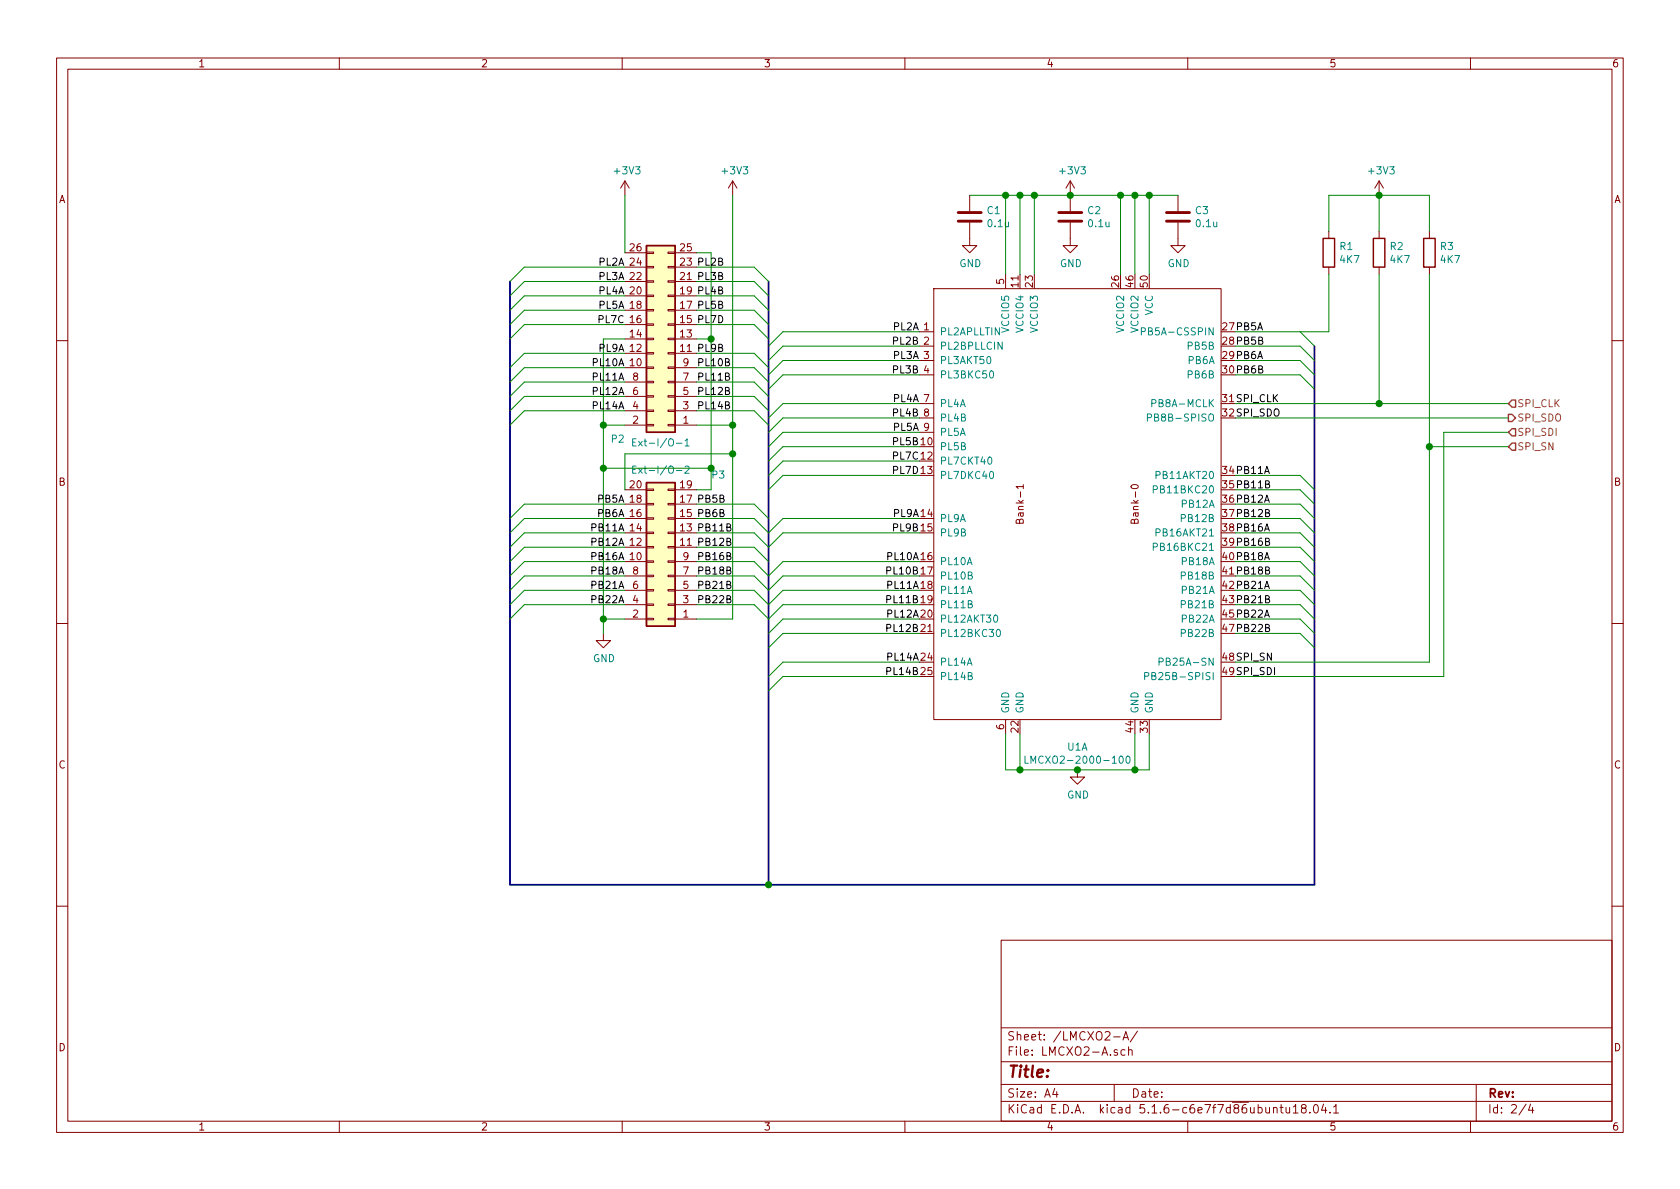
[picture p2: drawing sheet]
<svg xmlns="http://www.w3.org/2000/svg" width="297mm" height="210mm" viewBox="0 0 297 210" stroke-linecap="round" stroke-linejoin="round" font-family="sans-serif">
<g fill="none" stroke="#840000" stroke-width=".18">
<path d="M10 10.3h277v189.9h-277zM12 12.2h273v186.1h-273zM60 10.3v1.9M110 10.3v1.9M160 10.3v1.9M210 10.3v1.9M260 10.3v1.9M110.5 32l-.8 1.3M110.5 32v2.5M110.5 32l.8 1.3M129.5 32l-.7 1.3M129.5 32v2.5"/>
<path d="M129.5 32l.8 1.3M171.4 39.4v4h1.3l-1.3 1.3-1.2-1.3h1.2M171.4 34.5v2.8M189.2 39.4v4h1.3l-1.3 1.3-1.2-1.3h1.2M189.2 32v5.3M189.2 32l-.7 1.3M189.2 32l.8 1.3M208.3 39.4v4h1.2l-1.2 1.3-1.3-1.3h1.3M208.3 34.5v2.8M243.8 32l-.7 1.3M243.8 32v2.5M243.8 32l.8 1.3"/>
<path d="M110.5 59.9h3.8M110.5 57.4h3.8M110.5 54.9h3.8M110.5 52.3h3.8M110.5 49.8h3.8M110.5 47.2h3.8M110.5 44.7h3.8M114.3 54.7h1.3v.3h-1.3zM114.3 52.2h1.3v.2h-1.3zM114.3 49.7h1.3v.2h-1.3zM114.3 47.1h1.3v.3h-1.3zM114.3 44.6h1.3v.2h-1.3z"/>
<path d="M114.3 57.3h1.3v.2h-1.3zM114.3 59.8h1.3v.3h-1.3zM118.1 54.7h1.3v.3h-1.3zM118.1 52.2h1.3v.2h-1.3zM118.1 49.7h1.3v.2h-1.3zM118.1 47.1h1.3v.3h-1.3zM118.1 44.6h1.3v.2h-1.3zM118.1 57.3h1.3v.2h-1.3zM118.1 59.8h1.3v.3h-1.3zM119.4 59.9h3.8M119.4 57.4h3.8M119.4 54.9h3.8"/>
<path d="M119.4 52.3h3.8M119.4 49.8h3.8M119.4 47.2h3.8M119.4 44.7h3.8M162.6 58.7h2.5M165.1 51h50.8v76.2h-50.8zM177.8 48.5v2.5M234.9 40.9v1.3M234.9 47.2v1.3M243.8 40.9v1.3M243.8 47.2v1.3M252.7 40.9v1.3"/>
<path d="M252.7 47.2v1.3M10 60.2h2M110.5 75.2h3.8M110.5 65h3.8M110.5 62.5h3.8M110.5 72.6h3.8M110.5 70.1h3.8M110.5 67.6h3.8M114.3 62.4h1.3v.2h-1.3zM114.3 64.9h1.3v.2h-1.3zM114.3 67.4h1.3v.3h-1.3zM114.3 70h1.3v.2h-1.3z"/>
<path d="M114.3 72.5h1.3v.3h-1.3zM114.3 75.1h1.3v.2h-1.3zM118.1 62.4h1.3v.2h-1.3zM118.1 64.9h1.3v.2h-1.3zM118.1 67.4h1.3v.3h-1.3zM118.1 70h1.3v.2h-1.3zM118.1 72.5h1.3v.3h-1.3zM118.1 75.1h1.3v.2h-1.3zM119.4 75.2h3.8M119.4 65h3.8M119.4 62.5h3.8M119.4 72.6h3.8"/>
<path d="M119.4 70.1h3.8M119.4 67.6h3.8M162.6 61.2h2.5M162.6 63.7h2.5M162.6 66.3h2.5M162.6 71.4h2.5M162.6 73.9h2.5M162.6 76.4h2.5M285 60.2h2M110.5 99.3h3.8M110.5 96.8h3.8M110.5 94.2h3.8"/>
<path d="M110.5 91.7h3.8M110.5 89.1h3.8M110.5 86.6h3.8M114.3 94.1h1.3v.3h-1.3zM114.3 91.6h1.3v.2h-1.3zM114.3 89h1.3v.3h-1.3zM114.3 86.5h1.3v.2h-1.3zM114.3 96.6h1.3v.3h-1.3zM114.3 99.2h1.3v.2h-1.3zM118.1 94.1h1.3v.3h-1.3zM118.1 91.6h1.3v.2h-1.3zM118.1 89h1.3v.3h-1.3z"/>
<path d="M118.1 86.5h1.3v.2h-1.3zM118.1 96.6h1.3v.3h-1.3zM118.1 99.2h1.3v.2h-1.3zM119.4 99.3h3.8M119.4 96.8h3.8M119.4 94.2h3.8M119.4 91.7h3.8M119.4 89.1h3.8M119.4 86.6h3.8M180.9 86h-1.2l.3 .4M180.9 85.7v.7M200.1 85.9a.75 .75 0 0 1 1.1 .2 .73 .73 0 0 1-1.2-.1z"/>
<path d="M10 110.3h2M106.7 112v1.3h1.2l-1.2 1.2-1.3-1.2h1.3M110.5 109.5h3.8M110.5 106.9h3.8M110.5 104.4h3.8M110.5 101.8h3.8M114.3 101.7h1.3v.3h-1.3zM114.3 104.3h1.3v.2h-1.3zM114.3 106.8h1.3v.3h-1.3zM114.3 109.3h1.3v.3h-1.3zM118.1 101.7h1.3v.3h-1.3zM118.1 104.3h1.3v.2h-1.3z"/>
<path d="M118.1 106.8h1.3v.3h-1.3zM118.1 109.3h1.3v.3h-1.3zM119.4 109.5h3.8M119.4 106.9h3.8M119.4 104.4h3.8M119.4 101.8h3.8M285 110.3h2M177.8 127.2v2.6M190.5 136.1v1.3h1.3l-1.3 1.3-1.3-1.3h1.3M10 160.2h2M177 166.3h108v32h-108zM285 160.2h2"/>
<path d="M60 198.3v1.9M110 198.3v1.9M160 198.3v1.9M177 194.8h108M177 191.8h108M177 187.8h108M177 181.8h108M186.5 192.5l-.4 1h1M186.8 193v1M196.9 183.4h1.1M197 191.8v3M198.6 183.9l.5-1.5 .4 1.5"/>
<path d="M198.7 183.5h.7M198.9 185.7l-.4-.1-.3 .3 .1 .6h.6M199.5 185.7l.3-.1 .3 .1 .1 .9M199.5 185.1v1.5M201.1 182.3l-1.3 2M210 198.3v1.9M225.2 196l.2-.2 .3 .1 .1 .9M226.3 195.8h.6M226.5 195.3v1.3l.4 .2M227.4 195.8l.1 .9 .3 .1 .2-.1M228 195.8v1M228.7 195.8l.4-.5v1.5"/>
<path d="M228.7 196.8h.8M230.4 196l-.3-.2v-.3a.48 .48 0 0 1 .8 0l-.1 .4-.7 .2v.4l.3 .3h.3l.2-.3v-.4l-.2-.1M231.6 196.7v.1M232.4 195.4l.2-.1a.8 .8 0 0 1 .5 .8 .8 .8 0 0 1-.5 .7 1 1 0 0 1-.2-1.4zM234 195.2l-.3 1.1h.9M234.4 195.8v1M235.2 196.7v.1M235.8 195.8l.4-.5v1.5M235.8 196.8h.9M260 198.3v1.9M261 191.8v6.5M269.8 195.2l-1.2 2"/>
<path d="M270.6 195.2l-.3 1.1h.9M271 195.8v1"/>
</g>
<path d="M169.4 39.1h4.1M169.4 37.6h4.1M187.2 39.1h4.1M187.2 37.6h4.1M206.2 39.1h4.1M206.2 37.6h4.1" fill="none" stroke="#840000" stroke-width=".51"/>
<g fill="#ffffc2" stroke="#ffffc2" stroke-width=".18">
<path d="M114.3 43.4h5.1v33h-5.1z"/>
<path d="M114.3 85.3h5.1v25.4h-5.1z"/>
</g>
<path d="M114.3 43.4h5.1v33h-5.1zM233.9 42.2h2.1v5h-2.1zM242.8 42.2h2.1v5h-2.1zM251.7 42.2h2v5h-2zM114.3 85.3h5.1v25.4h-5.1z" fill="none" stroke="#840000" stroke-width=".25"/>
<g fill="none" stroke="#008484" stroke-width=".18">
<path d="M201.8 58.6l.7-.1v-.4l-.2-.1h-.5v1.2M111.9 78.2h.4M112.5 77.6h-.6v1.3h.6M119.6 78.4h1M121.1 77.9l.4-.3v1.3M121.1 78.9h.7M175.1 65.7l.2-.1a.69 .69 0 0 1 .4 .6 .69 .69 0 0 1-.4 .6l-.3-.2v-.2zM177.2 60.5v1.3l-.7-1.3v1.3M202.9 73.9l.7-.1v-.5l-.2-.1h-.5v1.3M203.7 71.3l.6-.1v-.4l-.6-.1v1.2M111.9 83h.4M112.5 82.4h-.6v1.3h.6"/>
<path d="M121.1 82.5l.5-.1 .2 .4v.2l-.7 .7h.7M174.8 80.9l.2-.1a.69 .69 0 0 1 .4 .7 .69 .69 0 0 1-.4 .6l-.3-.2v-.3zM175.1 83.5l.2-.1a.69 .69 0 0 1 .4 .6 .69 .69 0 0 1-.4 .6l-.3-.2v-.3zM203.9 86.6l.6-.1 .1-.2v-.3l-.2-.1h-.5v1.3M203.9 96.7h.6l.1-.2v-.3l-.2-.1h-.5v1.2M175.8 108.9l.2-.1a.67 .67 0 0 1 .4 .6 .67 .67 0 0 1-.4 .6l-.3-.5zM176.3 111.4l.2-.1a.67 .67 0 0 1 .4 .6 .67 .67 0 0 1-.4 .7l-.4-.5zM202.4 119.6l.7-.1v-.5l-.7-.1v1.3M204.9 117l.7-.1v-.4l-.7-.1v1.2M181.2 133.7v1.3h.6M182.3 135v-1.3l.4 .9 .4-.9v1.3M199.2 133.8l.2-.1a.69 .69 0 0 1 .4 .6 .69 .69 0 0 1-.4 .7l-.2-.2-.1-.3z"/>
</g>
<path d="M90.2 49.8v106.7h142.2v-95.3M135.9 49.8v106.7" fill="none" stroke="#000084" stroke-width=".3"/>
<g fill="none" stroke="#008400" stroke-width=".18">
<path d="M110.5 34.5v10.2M129.5 34.5v75h-6.3M171.4 34.5h36.9M177.8 34.5v14M180.3 34.5v14M182.9 34.5v14M198.1 34.5v14M200.7 34.5v14M203.2 34.5v14M243.8 34.5v6.4M110.5 57.4h-17.8l-2.5 2.5M110.5 59.9h-3.8v52.1"/>
<path d="M110.5 54.9h-17.8l-2.5 2.5M110.5 52.3h-17.8l-2.5 2.6M110.5 49.8h-17.8l-2.5 2.5M110.5 47.2h-17.8l-2.5 2.6M123.2 57.4h10.1l2.6 2.5M123.2 59.9h2.5M123.2 44.7h2.5v41.9h-2.5M123.2 54.9h10.1l2.6 2.5M123.2 52.3h10.1l2.6 2.6M123.2 49.8h10.1l2.6 2.5M123.2 47.2h10.1l2.6 2.6M162.6 58.7h-24.2l-2.5 2.5"/>
<path d="M229.9 58.7l2.5 2.5M234.9 48.5v10.2h-16.5M234.9 40.9v-6.4h17.8v6.4M243.8 48.5v22.9M252.7 48.5v68.6h-34.3M106.7 75.2h3.8M110.5 72.6h-17.8l-2.5 2.6M110.5 70.1h-17.8l-2.5 2.5M110.5 67.6h-17.8l-2.5 2.5M110.5 65h-17.8l-2.5 2.6M110.5 62.5h-17.8l-2.5 2.5M123.2 72.6h10.1l2.6 2.6"/>
<path d="M123.2 70.1h10.1l2.6 2.5M123.2 67.6h10.1l2.6 2.5M123.2 65h10.1l2.6 2.6M123.2 62.5h10.1l2.6 2.5M123.2 75.2h6.3M162.6 71.4h-24.2l-2.5 2.5M162.6 66.3h-24.2l-2.5 2.5M162.6 63.7h-24.2l-2.5 2.6M162.6 61.2h-24.2l-2.5 2.5M162.6 73.9h-24.2l-2.5 2.5M162.6 79h-24.2l-2.5 2.5M162.6 76.4h-24.2l-2.5 2.6"/>
<path d="M218.4 71.4h48.3M218.4 66.3h11.5l2.5 2.5M218.4 63.7h11.5l2.5 2.6M218.4 61.2h11.5l2.5 2.5M218.4 73.9h48.3M252.7 79h14M266.7 76.4h-11.4v43.2h-36.9M106.7 82.8h19M110.5 96.8h-17.8l-2.5 2.5M110.5 99.3h-17.8l-2.5 2.5M110.5 94.2h-17.8l-2.5 2.6M110.5 91.7h-17.8l-2.5 2.5"/>
<path d="M110.5 89.1h-17.8l-2.5 2.6M123.2 96.8h10.1l2.6 2.5M123.2 99.3h10.1l2.6 2.5 2.5-2.5h24.2M123.2 94.2h10.1l2.6 2.6 2.5-2.6h24.2M123.2 91.7h10.1l2.6 2.5 2.5-2.5h24.2M123.2 89.1h10.1l2.6 2.6M129.5 80.3h-19v6.3M162.6 84.1h-24.2l-2.5 2.5M162.6 81.5h-24.2l-2.5 2.6M218.4 96.8h11.5l2.5 2.5M218.4 99.3h11.5l2.5 2.5M218.4 94.2h11.5l2.5 2.6"/>
<path d="M218.4 91.7h11.5l2.5 2.5M218.4 89.1h11.5l2.5 2.6M218.4 84.1h11.5l2.5 2.5M218.4 86.6h11.5l2.5 2.5M106.7 109.5h3.8M110.5 106.9h-17.8l-2.5 2.6M110.5 104.4h-17.8l-2.5 2.5M110.5 101.8h-17.8l-2.5 2.6M123.2 106.9h10.1l2.6 2.6 2.5-2.6h24.2M123.2 104.4h10.1l2.6 2.5 2.5-2.5h24.2M123.2 101.8h10.1l2.6 2.6 2.5-2.6h24.2M162.6 112h-24.2l-2.5 2.5"/>
<path d="M162.6 109.5h-24.2l-2.5 2.5M162.6 119.6h-24.2l-2.5 2.6M162.6 117.1h-24.2l-2.5 2.5M218.4 106.9h11.5l2.5 2.6M218.4 104.4h11.5l2.5 2.5M218.4 101.8h11.5l2.5 2.6M218.4 112h11.5l2.5 2.5M218.4 109.5h11.5l2.5 2.5M177.8 129.8v6.3h25.4v-6.3M180.3 129.8v6.3M200.7 129.8v6.3"/>
</g>
<path d="M266.7 73.3h.6l.7 .6-.7 .6h-.6zM267.3 78.4h.7v1.2h-.7l-.6-.6zM267.3 75.8h.7v1.3h-.7l-.6-.7zM267.3 70.7h.7v1.3h-.7l-.6-.6z" fill="none" stroke="#848400" stroke-width=".25"/>
<g fill="#008400" stroke="#008400" stroke-width=".25">
<circle cx="180.3" cy="136.1" r=".51"/>
<circle cx="182.9" cy="34.5" r=".51"/>
<circle cx="125.7" cy="59.9" r=".51"/>
<circle cx="200.7" cy="136.1" r=".51"/>
<circle cx="190.5" cy="136.1" r=".51"/>
<circle cx="125.7" cy="82.8" r=".51"/>
<circle cx="180.3" cy="34.5" r=".51"/>
<circle cx="203.2" cy="34.5" r=".51"/>
<circle cx="200.7" cy="34.5" r=".51"/>
<circle cx="198.1" cy="34.5" r=".51"/>
<circle cx="135.9" cy="156.5" r=".51"/>
<circle cx="243.8" cy="34.5" r=".51"/>
<circle cx="252.7" cy="79" r=".51"/>
<circle cx="106.7" cy="109.5" r=".51"/>
<circle cx="106.7" cy="82.8" r=".51"/>
<circle cx="129.5" cy="80.3" r=".51"/>
<circle cx="129.5" cy="75.2" r=".51"/>
<circle cx="106.7" cy="75.2" r=".51"/>
<circle cx="189.2" cy="34.5" r=".51"/>
<circle cx="243.8" cy="71.4" r=".51"/>
<circle cx="177.8" cy="34.5" r=".51"/>
</g>
<text font-size="2.8" fill="#840000" x="178" y="190.5">Title:</text>
<g font-size="2.1" fill="#840000">
<text x="178" y="184">Sheet: /LMCXO2-A/</text>
<text x="178" y="186.7">File: LMCXO2-A.sch</text>
<text x="178" y="196.9">KiCad E.D.A. kicad 5.1.6-c6e7f7d86ubuntu18.04.1</text>
<text x="178" y="194.1">Size: A4</text>
<text x="200" y="194.1">Date:</text>
<text x="263" y="194.1">Rev:</text>
<text x="263" y="196.9">Id: 2/4</text>
</g>
<g font-size="1.8" fill="#840000">
<text x="35" y="11.9">1</text>
<text x="85" y="11.9">2</text>
<text x="135" y="11.9">3</text>
<text x="185" y="11.9">4</text>
<text x="235" y="11.9">5</text>
<text x="285" y="11.9">6</text>
<text x="10.4" y="35.9">A</text>
<text x="285.4" y="35.9">A</text>
<text x="111.4" y="44.4">26</text>
<text x="120.3" y="44.4">25</text>
<text x="177.5" y="50.3" transform="rotate(-90 177.5 50.3)">5</text>
<text x="180.1" y="50.7" transform="rotate(-90 180.1 50.7)">11</text>
<text x="182.6" y="50.7" transform="rotate(-90 182.6 50.7)">23</text>
<text x="197.9" y="50.7" transform="rotate(-90 197.9 50.7)">26</text>
<text x="200.4" y="50.7" transform="rotate(-90 200.4 50.7)">46</text>
<text x="202.9" y="50.7" transform="rotate(-90 202.9 50.7)">50</text>
<text x="111.4" y="59.7">14</text>
<text x="120.3" y="59.7">13</text>
<text x="120.8" y="64.8">9</text>
<text x="111.9" y="69.8">6</text>
<text x="111.9" y="67.3">8</text>
<text x="120.8" y="69.8">5</text>
<text x="120.8" y="67.3">7</text>
<text x="111.9" y="74.9">2</text>
<text x="111.9" y="72.4">4</text>
<text x="120.8" y="74.9">1</text>
<text x="120.8" y="72.4">3</text>
<text x="10.4" y="85.9">B</text>
<text x="111.4" y="86.4">20</text>
<text x="120.3" y="86.4">19</text>
<text x="285.4" y="85.9">B</text>
<text x="181" y="92.1" transform="rotate(-90 181 92.1)">Bank-1</text>
<text x="201.3" y="92.1" transform="rotate(-90 201.3 92.1)">Bank-0</text>
<text x="111.9" y="101.6">8</text>
<text x="120.8" y="101.6">7</text>
<text x="120.8" y="99.1">9</text>
<text x="111.9" y="106.7">4</text>
<text x="111.9" y="104.1">6</text>
<text x="120.8" y="106.7">3</text>
<text x="120.8" y="104.1">5</text>
<text x="111.9" y="109.2">2</text>
<text x="120.8" y="109.2">1</text>
<text x="177.5" y="129" transform="rotate(-90 177.5 129)">6</text>
<text x="180.1" y="129.5" transform="rotate(-90 180.1 129.5)">22</text>
<text x="200.4" y="129.5" transform="rotate(-90 200.4 129.5)">44</text>
<text x="202.9" y="129.5" transform="rotate(-90 202.9 129.5)">33</text>
<text x="10.4" y="135.9">C</text>
<text x="285.4" y="135.9">C</text>
<text x="10.4" y="185.9">D</text>
<text x="285.4" y="185.9">D</text>
<text x="35" y="199.9">1</text>
<text x="85" y="199.9">2</text>
<text x="135" y="199.9">3</text>
<text x="185" y="199.9">4</text>
<text x="235" y="199.9">5</text>
<text x="285" y="199.9">6</text>
</g>
<g font-size="1.8" fill="#008484">
<text x="108.8" y="30.8">+3V3</text>
<text x="127.8" y="30.8">+3V3</text>
<text x="187.5" y="30.8">+3V3</text>
<text x="242.1" y="30.8">+3V3</text>
<text x="174.6" y="37.9">C1</text>
<text x="174.8" y="40.2">0.1u</text>
<text x="192.4" y="37.9">C2</text>
<text x="192.6" y="40.2">0.1u</text>
<text x="211.4" y="37.9">C3</text>
<text x="211.6" y="40.2">0.1u</text>
<text x="169.6" y="47.2">GND</text>
<text x="187.4" y="47.2">GND</text>
<text x="206.5" y="47.2">GND</text>
<text x="236.9" y="44.2">R1</text>
<text x="237" y="46.5">4K7</text>
<text x="245.8" y="44.2">R2</text>
<text x="245.9" y="46.5">4K7</text>
<text x="254.7" y="44.2">R3</text>
<text x="254.8" y="46.5">4K7</text>
<text x="166.1" y="59.3">PL2APLLTIN</text>
<text x="178.4" y="58.6" transform="rotate(-90 178.4 58.6)">VCCIO5</text>
<text x="181" y="58.6" transform="rotate(-90 181 58.6)">VCCIO4</text>
<text x="183.5" y="58.6" transform="rotate(-90 183.5 58.6)">VCCIO3</text>
<text x="198.8" y="58.6" transform="rotate(-90 198.8 58.6)">VCCIO2</text>
<text x="201.3" y="58.6" transform="rotate(-90 201.3 58.6)">VCCIO2</text>
<text x="203" y="59.3">PB5A-CSSPIN</text>
<text x="203.8" y="55.8" transform="rotate(-90 203.8 55.8)">VCC</text>
<text x="166.1" y="61.8">PL2BPLLCIN</text>
<text x="166.1" y="64.4">PL3AKT50</text>
<text x="210.2" y="61.8">PB5B</text>
<text x="210.2" y="64.4">PB6A</text>
<text x="166.1" y="66.9">PL3BKC50</text>
<text x="210.2" y="66.9">PB6B</text>
<text x="166.1" y="72">PL4A</text>
<text x="166.1" y="74.5">PL4B</text>
<text x="166.1" y="77.1">PL5A</text>
<text x="204.2" y="74.5">PB8B-SPISO</text>
<text x="204.5" y="72">PB8A-MCLK</text>
<text x="108.2" y="78.3">P2</text>
<text x="113.2" y="78.9">Ext-I/O-1</text>
<text x="113.2" y="83.8">Ext-I/O-2</text>
<text x="166.1" y="79.6">PL5B</text>
<text x="166.1" y="82.2">PL7CKT40</text>
<text x="125.9" y="84.6">P3</text>
<text x="166.1" y="84.7">PL7DKC40</text>
<text x="204.7" y="87.2">PB11BKC20</text>
<text x="204.9" y="84.7">PB11AKT20</text>
<text x="209.2" y="89.8">PB12A</text>
<text x="166.1" y="92.3">PL9A</text>
<text x="166.1" y="94.9">PL9B</text>
<text x="204.9" y="94.9">PB16AKT21</text>
<text x="209.2" y="92.3">PB12B</text>
<text x="166.1" y="99.9">PL10A</text>
<text x="204.7" y="97.4">PB16BKC21</text>
<text x="209.2" y="99.9">PB18A</text>
<text x="166.1" y="102.5">PL10B</text>
<text x="166.1" y="105">PL11A</text>
<text x="166.1" y="107.6">PL11B</text>
<text x="209.2" y="102.5">PB18B</text>
<text x="209.2" y="105">PB21A</text>
<text x="209.2" y="107.6">PB21B</text>
<text x="166.1" y="110.1">PL12AKT30</text>
<text x="166.1" y="112.6">PL12BKC30</text>
<text x="209.2" y="110.1">PB22A</text>
<text x="209.2" y="112.6">PB22B</text>
<text x="104.9" y="117.1">GND</text>
<text x="166.1" y="117.7">PL14A</text>
<text x="206.1" y="117.7">PB25A-SN</text>
<text x="166.1" y="120.3">PL14B</text>
<text x="204.1" y="120.3">PB25B-SPISI</text>
<text x="178.4" y="126.2" transform="rotate(-90 178.4 126.2)">GND</text>
<text x="181" y="126.2" transform="rotate(-90 181 126.2)">GND</text>
<text x="201.3" y="126.2" transform="rotate(-90 201.3 126.2)">GND</text>
<text x="203.8" y="126.2" transform="rotate(-90 203.8 126.2)">GND</text>
<text x="182.8" y="135">LMCXO2-2000-100</text>
<text x="188.7" y="132.7">U1A</text>
<text x="188.7" y="141.2">GND</text>
</g>
<g font-size="1.8">
<text x="106" y="47">PL2A 24</text>
<text x="120.3" y="47">23 PL2B</text>
<text x="106" y="52.1">PL4A 20</text>
<text x="106" y="49.5">PL3A 22</text>
<text x="120.3" y="52.1">19 PL4B</text>
<text x="120.3" y="49.5">21 PL3B</text>
<text x="106" y="54.6">PL5A 18</text>
<text x="106" y="57.1">PL7C 16</text>
<text x="120.3" y="57.1">15 PL7D</text>
<text x="120.3" y="54.6">17 PL5B</text>
<text x="158" y="58.4">PL2A 1</text>
<text x="216.2" y="58.4">27PB5A</text>
<text x="105" y="64.8">PL10A 10</text>
<text x="106" y="62.2">PL9A 12</text>
<text x="120.3" y="62.2">11 PL9B</text>
<text x="123.2" y="64.8">PL10B</text>
<text x="158" y="61">PL2B 2</text>
<text x="158" y="63.5">PL3A 3</text>
<text x="216.2" y="61">28PB5B</text>
<text x="216.2" y="63.5">29PB6A</text>
<text x="105" y="69.8">PL12A</text>
<text x="105" y="67.3">PL11A</text>
<text x="123.2" y="69.8">PL12B</text>
<text x="123.2" y="67.3">PL11B</text>
<text x="158" y="66">PL3B 4</text>
<text x="158" y="71.1">PL4A 7</text>
<text x="216.2" y="66">30PB6B</text>
<text x="216.2" y="71.1">31SPI_CLK</text>
<text x="105" y="72.4">PL14A</text>
<text x="123.2" y="72.4">PL14B</text>
<text x="158" y="76.2">PL5A 9</text>
<text x="158" y="73.7">PL4B 8</text>
<text x="216.2" y="73.7">32SPI_SDO</text>
<text x="158" y="78.7">PL5B 10</text>
<text x="158" y="81.3">PL7C 12</text>
<text x="158" y="83.8">PL7D 13</text>
<text x="216.2" y="83.8">34PB11A</text>
<text x="105.8" y="88.9">PB5A 18</text>
<text x="120.3" y="88.9">17 PB5B</text>
<text x="216.2" y="86.4">35PB11B</text>
<text x="216.2" y="88.9">36PB12A</text>
<text x="104.8" y="94">PB11A 14</text>
<text x="105.8" y="91.4">PB6A 16</text>
<text x="120.3" y="94">13 PB11B</text>
<text x="120.3" y="91.4">15 PB6B</text>
<text x="158" y="91.4">PL9A 14</text>
<text x="158" y="94">PL9B 15</text>
<text x="216.2" y="91.4">37PB12B</text>
<text x="216.2" y="94">38PB16A</text>
<text x="104.8" y="96.5">PB12A 12</text>
<text x="104.8" y="99.1">PB16A 10</text>
<text x="104.8" y="101.6">PB18A</text>
<text x="120.3" y="96.5">11 PB12B</text>
<text x="123.2" y="101.6">PB18B</text>
<text x="123.2" y="99.1">PB16B</text>
<text x="157" y="99.1">PL10A 16</text>
<text x="157" y="101.6">PL10B 17</text>
<text x="216.2" y="96.5">39PB16B</text>
<text x="216.2" y="99.1">40PB18A</text>
<text x="216.2" y="101.6">41PB18B</text>
<text x="104.8" y="106.7">PB22A</text>
<text x="104.8" y="104.1">PB21A</text>
<text x="123.2" y="106.7">PB22B</text>
<text x="123.2" y="104.1">PB21B</text>
<text x="157" y="104.1">PL11A 18</text>
<text x="157" y="106.7">PL11B 19</text>
<text x="216.2" y="104.1">42PB21A</text>
<text x="216.2" y="106.7">43PB21B</text>
<text x="157" y="109.2">PL12A 20</text>
<text x="157" y="111.8">PL12B 21</text>
<text x="216.2" y="109.2">45PB22A</text>
<text x="216.2" y="111.8">47PB22B</text>
<text x="157" y="116.8">PL14A 24</text>
<text x="157" y="119.4">PL14B 25</text>
<text x="216.2" y="116.8">48SPI_SN</text>
<text x="216.2" y="119.4">49SPI_SDI</text>
</g>
<g font-size="1.8" fill="#848400">
<text x="268.2" y="77.1">SPI_SDI</text>
<text x="268.2" y="74.5">SPI_SDO</text>
<text x="268.2" y="72">SPI_CLK</text>
<text x="268.2" y="79.6">SPI_SN</text>
</g>
</svg>
